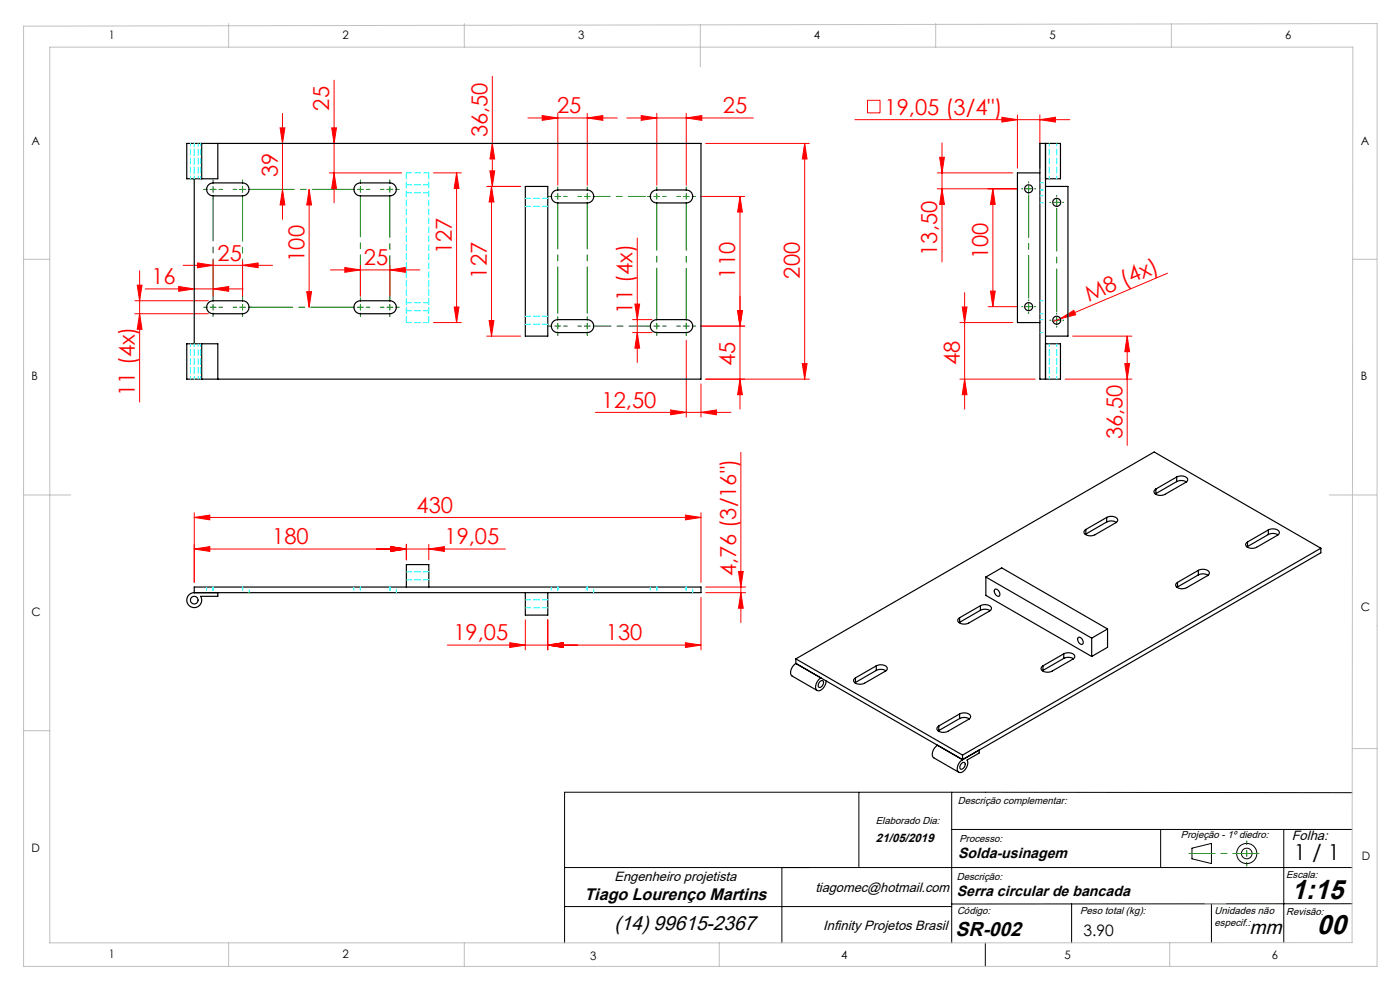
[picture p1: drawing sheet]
<svg xmlns="http://www.w3.org/2000/svg" width="297mm" height="210mm" viewBox="0 0 297 210" stroke-linecap="round" stroke-linejoin="round" font-family="sans-serif">
<g fill="none" stroke="#f00" stroke-width=".21">
<path d="M70.9 17v26M104.4 16.2v23.3M59.4 27.1h1l-.5 3.3zM59.9 24.1v22.4M69.9 36.7h15.3M70.4 27.1h1l-.5 3.3zM70.9 36.7l.5 3.3h-1zM92 36.7h5.9M96.9 36.7v31.7M96.9 36.7l.5 3.3h-1zM103.3 39.5h7.1M103.9 36.2h1l-.5 3.3z"/>
<path d="M104.3 39.5l.5 3.4h-1zM104.3 39.5v31.8M104.4 30.4l.5 3.3h-1zM112 25h18.9M115 24.5l3.3 .5-3.3 .5zM118.3 24v15.3M124.6 25l3.3-.5v1zM124.6 24v15.3M133 25h26.8M136 24.5l3.3 .5-3.3 .5zM139.3 24v15.3M145.6 25l3.3-.5v1z"/>
<path d="M145.6 24v15.3M149.7 30.4h22M170.7 30.4l.5 3.3h-1zM170.7 30.4v50M181.4 25.4h45.6M184 21.3h2.7v2.6h-2.7zM198.8 36.7h16M199.3 33.4h1l-.5 3.3zM199.8 30.3v25.3M212.5 24.9l3.3 .5-3.3 .5zM215.8 24.4v11.3M220.6 25.4l3.3-.5v1z"/>
<path d="M220.6 24.4v11.3M29.6 57.4v27.9M38.9 56.3h18.9M41.9 55.8l3.3 .5-3.3 .5zM45.2 55.3v7.5M51.5 56.3l3.3-.5v1zM51.5 55.3v7.5M59.9 40.2l.5 3.3h-1zM65.6 40.2v25M65.6 40.2l.5 3.3h-1zM70.1 57.3h19M73.2 56.7l3.3 .6-3.3 .5z"/>
<path d="M76.5 56.3v6.5M82.7 57.3l3.3-.6v1.1zM82.7 56.3v6.5M135.2 50.5v26.4M148.6 41.7h9.4M157 41.7v45.1M157 41.7l.5 3.3h-1zM198.8 40h16.9M199.8 40l.5 3.4h-1zM210.6 40v25M210.6 40l.5 3.4h-1zM247.7 58l-24.3 10.3"/>
<path d="M28.6 63.8h15.6M28.6 66.5h15.6M29.1 60.5h1l-.5 3.3zM29.6 66.5l.5 3.4h-1zM30.8 61.3h20.8M37.9 60.8l3.3 .5-3.3 .5zM45.2 61.3l3.3-.5v1zM65.1 61.9h1l-.5 3.3zM92 68.4h5.9M96.4 65.1h1l-.5 3.3zM103.3 71.3h7.1M103.8 68h1l-.5 3.3z"/>
<path d="M134.2 67.8h4.1M134.2 70.5h4.1M134.7 64.5h1l-.5 3.3zM135.2 70.5l.5 3.4h-1zM145.6 72.2v16.3M148.6 69.2h9.4M156.5 65.9h1l-.5 3.3zM170.2 77.1h1l-.5 3.3zM203.6 68.4h11.2M204.1 65.1h1l-.5 3.3zM204.6 62.1v24.7M209.6 65h6.1"/>
<path d="M210.1 61.7h1l-.5 3.3zM225 67.6l2.8-1.8 .4 1zM227.6 71.3h12.5M238.6 77.1h1l-.5 3.3zM239.1 71.3l.5 3.3h-1zM239.1 71.3v23.2M126.3 87.5h28.8M142.3 87l3.3 .5-3.3 .5zM148.7 87.5l3.3-.5v1zM148.7 81.4v7.1M149.7 80.4h22M157 80.4l.5 3.3h-1z"/>
<path d="M157.2 96v36.1M203.6 80.4h16M204.6 80.4l.5 3.3h-1zM226 80.4h14.1M41.2 116.5l3.3-.5v1zM41.2 116.5h66M41.2 109.8l3.3-.5v1zM41.2 108.8v14.7M41.2 109.8h107.5M82.9 116l3.3 .5-3.3 .5zM86.2 115.5v3.3M91 116.5l3.3-.5v1z"/>
<path d="M91 115.5v3.3M145.4 109.3l3.3 .5-3.3 .5zM148.7 108.8v14.7M94.9 136.8h53.8M108.1 136.3l3.3 .5-3.3 .5zM111.4 131.5v6.3M116.2 136.8l3.3-.5v1zM116.2 131.5v6.3M145.4 136.3l3.3 .5-3.3 .5zM148.7 126.7v11.1M149.7 125.7h8.5M149.7 124.5h8.5"/>
<path d="M156.7 121.2h1l-.5 3.3zM157.2 125.7l.5 3.3h-1z"/>
</g>
<g fill="none" stroke="#000" stroke-width=".21">
<path d="M182.2 168.1v15.9M201.9 175.9h84.9M201.9 168.1v31.9M246.2 175.9v8.1M252.9 179.9l4.1-1v4.3l-4.1-1zM272.3 175.9v24.1M286.9 168.1h-167.1v31.9M119.8 184h167M119.8 192.3h82.1M165.9 184v16M227.3 191.7v8.3M257 191.7v8.3"/>
<path d="M286.8 191.7l-84.9 .1M209 200v5"/>
<circle cx="264.5" cy="181" r="1.13"/>
<circle cx="264.5" cy="181" r="2.14"/>
</g>
<g fill="none" stroke="#008000" stroke-width=".21" stroke-dasharray="15.2 1.3 1.3 1.3">
<path d="M45.2 38.9v-.7M51.5 38.9v-.7M76.5 38.9v-.7M82.7 38.9v-.7M218.2 38.8v-.2M44 40.2h-.8M45.2 41.4v.8M46.5 40.2h.7M50.2 40.2h-.7M51.5 40.2v-.7M51.5 40.2h-.7M51.5 40.2v.6"/>
<path d="M51.5 40.2h.6M51.5 41.4v.8M52.7 40.2h.8M76.5 40.2v-.7M76.5 40.2h-.7M76.5 40.2v.6M76.5 40.2h.6M77.7 40.2h.8M81.5 40.2h-.8M84 40.2h.7M117.1 41.7h-.8M118.3 40.4v-.7"/>
<path d="M119.6 41.7h.7M123.3 41.7h-.7M124.6 41.7v-.7M124.6 41.7h-.6M124.6 41.7v.6M124.6 41.7h.6M124.6 40.4v-.7M138.1 41.7h-.8M139.3 40.4v-.7M140.6 41.7h.7M144.3 41.7h-.7M145.6 41.7v-.7"/>
<path d="M145.6 41.7h-.6M145.6 41.7v.6M145.6 41.7h.6M145.6 40.4v-.7M146.8 41.7h.8M217 40h-.3M219.5 40h.2M222.9 42.9h-.2M224.2 41.7v-.3M225.4 42.9h.3M44 65.2h-.8M45.2 66.4v.8"/>
<path d="M46.5 65.2h.7M50.2 65.2h-.7M51.5 65.2v-.7M51.5 65.2h-.7M51.5 65.2v.6M51.5 65.2h.6M51.5 66.4v.8M52.7 65.2h.8M76.5 63.9v-.7M76.5 66.4v.8M77.7 65.2h.8M81.5 65.2h-.8"/>
<path d="M82.7 65.2v-.7M82.7 65.2h-.6M82.7 65.2v.6M82.7 65.2h.6M82.7 63.9v-.7M82.7 66.4v.8M84 65.2h.7M117.1 69.2h-.8M118.3 67.9v-.7M118.3 70.4v.8M119.6 69.2h.7M123.3 69.2h-.7"/>
<path d="M124.6 69.2v-.7M124.6 69.2h-.6M124.6 69.2v.6M124.6 69.2h.6M124.6 67.9v-.7M124.6 70.4v.8M138.1 69.2h-.8M139.3 67.9v-.7M139.3 70.4v.8M140.6 69.2h.7M144.3 69.2h-.7M145.6 69.2v-.7"/>
<path d="M145.6 69.2h-.6M145.6 69.2v.6M145.6 69.2h.6M145.6 67.9v-.7M145.6 70.4v.8M146.8 69.2h.8M217 65h-.3M218.2 63.8v-.2M218.2 66.3v.2M219.5 65h.2M222.9 67.9h-.2M224.2 66.7v-.3"/>
<path d="M224.2 69.2v.2M225.4 67.9h.3"/>
</g>
<path d="M218.2 41.3v21.9M224.2 44.2v22M45.2 63.9v-21.8" fill="none" stroke="#008000" stroke-width=".21" stroke-dasharray="15.2 1.3 1.3 1.3" stroke-dashoffset="6.2"/>
<path d="M75.2 40.2h-21.7M82.7 41.4v21.8M51.5 63.9v-21.7" fill="none" stroke="#008000" stroke-width=".21" stroke-dasharray="15.2 1.3 1.3 1.3" stroke-dashoffset="6.3"/>
<path d="M75.2 65.2h-22.4" fill="none" stroke="#008000" stroke-width=".21" stroke-dasharray="15.2 1.3 1.3 1.3" stroke-dashoffset="6"/>
<path d="M76.5 41.4v21.5" fill="none" stroke="#008000" stroke-width=".21" stroke-dasharray="15.2 1.3 1.3 1.3" stroke-dashoffset="6.4"/>
<path d="M118.3 42.9v23.6M124.6 42.9v23.6" fill="none" stroke="#008000" stroke-width=".21" stroke-dasharray="15.2 1.3 1.3 1.3" stroke-dashoffset="5.4"/>
<path d="M125.8 41.7h11.1" fill="none" stroke="#008000" stroke-width=".21" stroke-dasharray="15.2 1.3 1.3 1.3" stroke-dashoffset="11.6"/>
<path d="M125.8 69.2h11.4" fill="none" stroke="#008000" stroke-width=".21" stroke-dasharray="15.2 1.3 1.3 1.3" stroke-dashoffset="11.4"/>
<path d="M139.3 42.9v24.1M145.6 42.9v24.2" fill="none" stroke="#008000" stroke-width=".21" stroke-dasharray="15.2 1.3 1.3 1.3" stroke-dashoffset="5.1"/>
<g fill="none" stroke="#008000" stroke-width=".21">
<path d="M45.2 39.5v1.3M82.7 39.5v1.3M218.2 39.4v1.3M44.6 40.2h1.2M82.1 40.2h1.2M117.7 41.7h1.3M118.3 41v1.3M138.7 41.7h1.3M139.3 41v1.3M217.6 40h1.2M223.6 42.9h1.2M224.2 42.3v1.2"/>
<path d="M44.6 65.2h1.2M45.2 64.5v1.3M75.8 65.2h1.3M76.5 64.5v1.3M117.7 69.2h1.3M118.3 68.5v1.3M138.7 69.2h1.3M139.3 68.5v1.3M217.6 65h1.2M218.2 64.4v1.3M223.6 67.9h1.2M224.2 67.3v1.2"/>
</g>
<path d="M252.2 181h14.9" fill="none" stroke="#008000" stroke-width=".21" stroke-dasharray="6.3 1.3 1.3 1.3" stroke-dashoffset=".8"/>
<path d="M264.5 178.4v5.3" fill="none" stroke="#008000" stroke-width=".21" stroke-dasharray="6.3 1.3 1.3 1.3" stroke-dashoffset="5.6"/>
<g fill="none" stroke="#c0c0c0" stroke-width=".21">
<path d="M5 5.5l287.1-.5v200h-287.1zM10.6 10h276.4l-.2 189.9-276.2 .1zM48.5 5v5M98.5 5v5M148.6 5.3v8.9M198.5 5v5M248.5 5v5M5 55h5.6M287 55h5M5 105h10M282 105h10M5 155h5.6"/>
<path d="M286.9 158.8h5.2M248.2 200v5M260 191.7h-4.4M48.5 200v5M98.5 200v5M152.6 200v5"/>
</g>
<g fill="#f00">
<path d="M225 67.6l2.8-1.8 .4 1z"/>
<path d="M82.7 57.3l3.3-.6v1.1zM73.2 56.7l3.3 .6-3.3 .5z"/>
<path d="M82.9 116l3.3 .5-3.3 .5zM41.2 116.5l3.3-.5v1zM91 116.5l3.3-.5v1zM82.9 116l3.3 .5-3.3 .5z"/>
<path d="M116.2 136.8l3.3-.5v1zM145.4 136.3l3.3 .5-3.3 .5zM108.1 136.3l3.3 .5-3.3 .5zM116.2 136.8l3.3-.5v1zM212.5 24.9l3.3 .5-3.3 .5zM220.6 25.4l3.3-.5v1z"/>
<path d="M145.4 109.3l3.3 .5-3.3 .5zM41.2 109.8l3.3-.5v1z"/>
<path d="M51.5 56.3l3.3-.5v1zM41.9 55.8l3.3 .5-3.3 .5z"/>
<path d="M145.6 25l3.3-.5v1zM136 24.5l3.3 .5-3.3 .5zM124.6 25l3.3-.5v1zM115 24.5l3.3 .5-3.3 .5z"/>
<path d="M170.2 77.1h1l-.5 3.3zM170.7 30.4l.5 3.3h-1z"/>
<path d="M103.9 36.2h1l-.5 3.3zM104.4 30.4l.5 3.3h-1z"/>
<path d="M70.9 36.7l.5 3.3h-1zM70.4 27.1h1l-.5 3.3zM59.9 40.2l.5 3.3h-1zM59.4 27.1h1l-.5 3.3z"/>
<path d="M156.5 65.9h1l-.5 3.3zM157 41.7l.5 3.3h-1zM65.1 61.9h1l-.5 3.3zM65.6 40.2l.5 3.3h-1zM157.2 125.7l.5 3.3h-1zM156.7 121.2h1l-.5 3.3z"/>
<path d="M156.5 65.9h1l-.5 3.3zM157 80.4l.5 3.3h-1zM134.7 64.5h1l-.5 3.3zM135.2 70.5l.5 3.4h-1z"/>
<path d="M104.3 39.5l.5 3.4h-1zM103.8 68h1l-.5 3.3zM96.9 36.7l.5 3.3h-1zM96.4 65.1h1l-.5 3.3zM204.1 65.1h1l-.5 3.3zM204.6 80.4l.5 3.3h-1zM239.1 71.3l.5 3.3h-1zM238.6 77.1h1l-.5 3.3zM210.6 40l.5 3.4h-1zM210.1 61.7h1l-.5 3.3zM199.3 33.4h1l-.5 3.3zM199.8 40l.5 3.4h-1z"/>
<path d="M29.1 60.5h1l-.5 3.3zM29.6 66.5l.5 3.4h-1z"/>
<path d="M37.9 60.8l3.3 .5-3.3 .5zM45.2 61.3l3.3-.5v1z"/>
<path d="M142.3 87l3.3 .5-3.3 .5zM148.7 87.5l3.3-.5v1z"/>
</g>
<g fill="none" stroke="#000" stroke-width=".25">
<path d="M41.2 37.9v35M42.8 30.4h-3.2v7.5h3.2M42.8 30.4v7.5M42.8 30.4h105.9v50h-105.9M44.2 39.2l1-.4h6.3a1.37 1.37 0 0 1 1.3 1.4 1.37 1.37 0 0 1-1.3 1.3h-6.3a1.37 1.37 0 0 1-1.3-.8 1.37 1.37 0 0 1 .3-1.5zM46.2 30.4v7.5h-3.4M75.5 39.2l1-.4h6.2a1.37 1.37 0 0 1 1.4 1.4 1.37 1.37 0 0 1-1.4 1.3h-6.2a1.38 1.38 0 0 1-1.3-.8 1.38 1.38 0 0 1 .3-1.5zM111.4 39.5h4.8v31.8h-4.8zM220.6 36.7h-4.8v31.7h4.8M221.8 30.4h3.2v7.5h-3.2M221.8 30.4h-1.2v50h1.2M221.8 39.5h4.8v31.8h-4.8"/>
<path d="M221.8 30.4v50M117.4 40.7l.9-.4h6.3a1.37 1.37 0 0 1 1.4 1.4 1.37 1.37 0 0 1-1.4 1.3h-6.3a1.38 1.38 0 0 1-1.2-.8 1.38 1.38 0 0 1 .3-1.5zM138.4 40.7l.9-.4h6.3a1.37 1.37 0 0 1 1.4 1.4 1.37 1.37 0 0 1-1.4 1.3h-6.3a1.37 1.37 0 0 1-1.2-.8 1.37 1.37 0 0 1 .3-1.5zM42.8 72.9h-3.2v7.5h3.2M42.8 72.9v7.5M42.8 72.9h3.4v7.5M44.2 64.2l1-.4h6.3a1.37 1.37 0 0 1 1.3 1.4 1.37 1.37 0 0 1-1.3 1.3h-6.3a1.37 1.37 0 0 1-1.3-.8 1.37 1.37 0 0 1 .3-1.5zM75.5 64.2l1-.4h6.2a1.37 1.37 0 0 1 1.4 1.4 1.37 1.37 0 0 1-1.4 1.3h-6.2a1.38 1.38 0 0 1-1.3-.8 1.38 1.38 0 0 1 .3-1.5zM117.4 68.2l.9-.4h6.3a1.38 1.38 0 0 1 1.4 1.4 1.38 1.38 0 0 1-1.4 1.3h-6.3a1.38 1.38 0 0 1-1.2-.8 1.38 1.38 0 0 1 .3-1.5zM138.4 68.2l.9-.4h6.3a1.38 1.38 0 0 1 1.4 1.4 1.38 1.38 0 0 1-1.4 1.3h-6.3a1.37 1.37 0 0 1-1.2-.8 1.37 1.37 0 0 1 .3-1.5zM221.8 72.9h3.2v7.5h-3.2M230.4 112.3v1"/>
<path d="M230.4 113.3l-.2 .1M234.8 109.8a1.68 1.68 0 0 1 2.3 .5l-.4 .6-4.4 2.5a1.68 1.68 0 0 1-2.3-.5l.4-.6M234.8 110.7l.9-.2 1.1 .3M234.8 109.8l-4.4 2.5M234.8 109.8v.9M234.8 110.7l-4.4 2.6M245.2 103.7v1M245.2 104.7l-.1 .1M249.6 101.2a1.69 1.69 0 0 1 2.4 .5l-.4 .6-4.5 2.6a1.68 1.68 0 0 1-2.3-.6l.4-.6M249.6 102.2l1-.3 1.1 .3M249.6 101.2l-4.4 2.5M249.6 101.2v1"/>
<path d="M249.6 102.2l-4.4 2.5M264.6 115v.9M264.6 115.9l-.1 .1M269.1 112.4a1.69 1.69 0 0 1 2.3 .6l-.4 .5-4.4 2.6a1.69 1.69 0 0 1-2.4-.6l.4-.5M269.1 113.4l.9-.2 1.1 .3M269.1 112.4l-4.5 2.6M269.1 113.4l-4.5 2.5M269.1 112.4v1M280.2 116.3l-35.3-20.4-76.1 43.9M280.2 116.3l-76 43.9M280.2 116.3v1l-76 43.8M41.2 125.7a1.59 1.59 0 0 0-1.6 1.9 1.59 1.59 0 0 0 2.2 1.2 1.59 1.59 0 0 0 .8-2.3h3.6v-.8"/>
<path d="M41.2 124.5h107.5v1.2h-107.5zM86.2 124.5v-4.7h4.8v4.7M111.4 125.7v4.8h4.8v-4.8M168.8 139.8l35.4 20.4M168.8 139.8v.9M203.6 131v1M203.6 132l-.1 .1M208 128.5a1.69 1.69 0 0 1 2.3 .5l-.4 .6-4.4 2.6a1.68 1.68 0 0 1-2.3-.6l.4-.6M208 129.5l1-.3 1.1 .3M208 128.5l-4.4 2.5M208 129.5l-4.4 2.5M208 128.5v1"/>
<path d="M209.1 122.4l22.5 13M209.1 122.4v3.9l22.5 13M209.1 122.4l3.4-1.9 22.5 12.9M211.1 125a.94 .94 0 0 1 .8 .5 .94 .94 0 0 1 0 1 1.01 1.01 0 0 1-.8-1.5zM225.7 138.7a1.69 1.69 0 0 1 2.3 .6l-.4 .5-4.4 2.6a1.69 1.69 0 0 1-2.4-.6l.5-.6M225.7 139.7l.9-.3 1.1 .3M225.7 139.7l-4.4 2.5M225.7 138.7l-4.4 2.5M225.7 138.7v1M228.7 135.2a.94 .94 0 0 1 .9 .5 .94 .94 0 0 1 0 1 1.01 1.01 0 0 1-.9-1.5zM231.6 135.4v3.9M235 133.4l-3.4 2"/>
<path d="M235 133.4v3.9l-3.4 2M249.8 123.5v1M249.8 124.5l-.1 .1M254.2 121a1.69 1.69 0 0 1 2.4 .5l-.4 .6-4.5 2.6a1.68 1.68 0 0 1-2.3-.6l.4-.6M254.2 122l1-.3 1.1 .3M254.2 121l-4.4 2.5M254.2 121v1M254.2 122l-4.4 2.5M168.8 140.7a1.89 1.89 0 0 0-.8 2.7l5.3 3.1M168.8 140.7l35.4 20.4M173.9 144.6l.6-.2a.89 .89 0 0 1 .1 .9 .89 .89 0 0 1-.8 .5l-.2-.5zM174.1 143.8a2.14 2.14 0 0 0-.9 2.5 1.3 1.3 0 0 0 1.8-.9l.3-1"/>
<path d="M181.5 143.8v1M181.5 144.8h-.1M185.9 141.2a1.69 1.69 0 0 1 2.3 .6l-.4 .6-4.4 2.5a1.69 1.69 0 0 1-2.3-.5l.4-.6M185.9 142.2l1-.2 1.1 .3M185.9 141.2l-4.4 2.6M185.9 141.2v1M185.9 142.2l-4.4 2.6M199.2 154v1M199.2 155h-.2M203.6 151.4a1.69 1.69 0 0 1 2.3 .6l-.4 .6-4.4 2.5a1.68 1.68 0 0 1-2.3-.5l.4-.6M203.6 152.4l.9-.2 1.1 .3M203.6 151.4l-4.4 2.6"/>
<path d="M203.6 151.4v1M203.6 152.4l-4.4 2.6M221.3 141.2v1M221.3 142.2l-.2 .1M203.9 161.3l3.8-2.2v.6l-2.5 1.5a2.06 2.06 0 0 1-1.6 2.7 1.01 1.01 0 0 1-.3-1.7zM204 162l.5-.3a.89 .89 0 0 1 .1 1 .89 .89 0 0 1-.8 .5l-.2-.5zM204.2 161.1l-5.3-3a1.89 1.89 0 0 0-.8 2.7l5.3 3M204.2 160.2v.9"/>
<circle cx="218.2" cy="40" r=".85"/>
<circle cx="224.2" cy="42.9" r=".85"/>
<circle cx="218.2" cy="65" r=".85"/>
<circle cx="224.2" cy="67.9" r=".85"/>
<circle cx="41.2" cy="127.3" r=".81"/>
</g>
<path d="M40.4 30.4v7.5M41.2 30.4v7.5M42 37.9v-7.5M42.6 37.9v-7.5M222.6 30.4v7.5M224.2 37.9v-7.5M40.4 72.9v7.5M41.2 72.9v7.5M222.6 72.9v7.5M42 80.4v-7.5M42.6 80.4v-7.5M224.2 80.4v-7.5" fill="none" stroke="#0ff" stroke-width=".21" stroke-dasharray="1.3 .6" stroke-dashoffset=".7"/>
<path d="M86.2 36.7v31.7M91 36.7v31.7" fill="none" stroke="#0ff" stroke-width=".21" stroke-dasharray="1.3 .6"/>
<g fill="none" stroke="#0ff" stroke-width=".21" stroke-dasharray="1.3 .6" stroke-dashoffset=".2">
<path d="M86.2 36.7h4.8M91 39.2h-4.8M86.2 40.9h4.8M111.4 43.8h4.8M116.2 42.1h-4.8M86.2 68.4h4.8M86.2 65.9h4.8M91 64.2h-4.8M111.4 68.8h4.8M116.2 67.1h-4.8M86.2 123h4.8M91 121.3h-4.8"/>
<path d="M111.4 128.9h4.8M116.2 127.2h-4.8"/>
</g>
<g fill="none" stroke="#0ff" stroke-width=".21" stroke-dasharray="1.3 .6" stroke-dashoffset=".6">
<path d="M220.6 38.8h1.2M220.6 41.5h1.2M220.6 40.3h1.2M220.6 43h1.2M220.6 63.8h1.2M220.6 66.5h1.2M220.6 67.8h1.2M220.6 70.5h1.2M43.8 124.5v1.2M45.2 124.5v1.2M51.5 124.5v1.2M52.8 125.7v-1.2"/>
<path d="M75.1 124.5v1.2M76.5 124.5v1.2M82.7 124.5v1.2M84.1 125.7v-1.2M117 124.5v1.2M118.3 124.5v1.2M124.6 124.5v1.2M126 125.7v-1.2M138 124.5v1.2M139.3 124.5v1.2M145.6 124.5v1.2M147 125.7v-1.2"/>
</g>
<g font-size="5.8">
<text x="274" y="190.8">1:15</text>
<text x="279.3" y="198">00</text>
</g>
<g font-size="4.7" fill="#f00">
<text x="69.9" y="23.5" transform="rotate(-90 69.9 23.5)">25</text>
<text x="103.4" y="29.1" transform="rotate(-90 103.4 29.1)">36,50</text>
<text x="118.2" y="24">25</text>
<text x="153.4" y="24">25</text>
<text x="187.7" y="24.3">19,05 (3/4&quot;)</text>
<text x="58.9" y="37.6" transform="rotate(-90 58.9 37.6)">39</text>
<text x="95.9" y="53.9" transform="rotate(-90 95.9 53.9)">127</text>
<text x="46.1" y="55.3">25</text>
<text x="64.6" y="55.5" transform="rotate(-90 64.6 55.5)">100</text>
<text x="77.2" y="56.2">25</text>
<text x="103.3" y="59.1" transform="rotate(-90 103.3 59.1)">127</text>
<text x="156" y="59.1" transform="rotate(-90 156 59.1)">110</text>
<text x="169.7" y="59.1" transform="rotate(-90 169.7 59.1)">200</text>
<text x="198.8" y="54.3" transform="rotate(-90 198.8 54.3)">13,50</text>
<text x="209.6" y="54.9" transform="rotate(-90 209.6 54.9)">100</text>
<text x="32.1" y="60.3">16</text>
<text x="231" y="64" transform="rotate(-23 231 64)">M8 (4x)</text>
<text x="134.2" y="66.5" transform="rotate(-90 134.2 66.5)">11 (4x)</text>
<text x="156" y="77.6" transform="rotate(-90 156 77.6)">45</text>
<text x="203.6" y="77.4" transform="rotate(-90 203.6 77.4)">48</text>
<text x="28.6" y="84" transform="rotate(-90 28.6 84)">11 (4x)</text>
<text x="127.6" y="86.5">12,50</text>
<text x="238.1" y="93.2" transform="rotate(-90 238.1 93.2)">36,50</text>
<text x="88.4" y="108.7">430</text>
<text x="57.8" y="115.4">180</text>
<text x="94.3" y="115.4">19,05</text>
<text x="156.2" y="122.3" transform="rotate(-90 156.2 122.3)">4,76 (3/16&quot;)</text>
<text x="96.2" y="135.8">19,05</text>
<text x="128.5" y="135.8">130</text>
</g>
<text font-size="4.7" x="274.5" y="182.5">1 / 1</text>
<g font-size="4.3">
<text x="130.3" y="197.3">(14) 99615-2367</text>
<text x="202.7" y="198.5">SR-002</text>
<text x="265" y="198">mm</text>
</g>
<text font-size="3.6" x="124" y="191">Tiago Lourenço Martins</text>
<text font-size="3.3" x="229.9" y="198.5">3.90</text>
<g font-size="3.1">
<text x="203.3" y="182.1">Solda-usinagem</text>
<text x="203" y="190.1">Serra circular de bancada</text>
</g>
<g font-size="2.8">
<text x="274" y="178.3">Folha:</text>
<text x="130.3" y="187">Engenheiro projetista</text>
<text x="173" y="189.3">tiagomec@hotmail.com</text>
<text x="174.6" y="197.3">Infinity Projetos Brasil</text>
</g>
<text font-size="2.6" x="185.8" y="178.6">21/05/2019</text>
<g font-size="2.5">
<text x="23.1" y="8.2">1</text>
<text x="72.7" y="8.2">2</text>
<text x="122.7" y="8.2">3</text>
<text x="172.7" y="8.2">4</text>
<text x="222.7" y="8.2">5</text>
<text x="272.7" y="8.2">6</text>
<text x="6.7" y="30.7">A</text>
<text x="288.7" y="30.7">A</text>
<text x="6.7" y="80.7">B</text>
<text x="288.7" y="80.7">B</text>
<text x="6.7" y="130.7">C</text>
<text x="288.7" y="129.7">C</text>
<text x="6.7" y="180.7">D</text>
<text x="288.9" y="182.5">D</text>
<text x="23.1" y="203.2">1</text>
<text x="72.7" y="203.2">2</text>
<text x="125.2" y="203.6">3</text>
<text x="178.5" y="203.4">4</text>
<text x="225.8" y="203.4">5</text>
<text x="269.8" y="203.4">6</text>
</g>
<g font-size="2.1">
<text x="203.2" y="170.6">Descrição complementar:</text>
<text x="185.8" y="174.8">Elaborado Dia:</text>
<text x="203.5" y="178.6">Processo:</text>
<text x="250.5" y="177.8">Projeção - 1º diedro:</text>
<text x="203" y="186.7">Descrição:</text>
<text x="272.8" y="186.3">Escala:</text>
<text x="203" y="193.8">Código:</text>
<text x="229.1" y="193.9">Peso total (kg):</text>
<text x="257.7" y="196.3">especif.:</text>
<text x="257.7" y="193.8">Unidades não</text>
<text x="272.8" y="194.1">Revisão:</text>
</g>
</svg>
